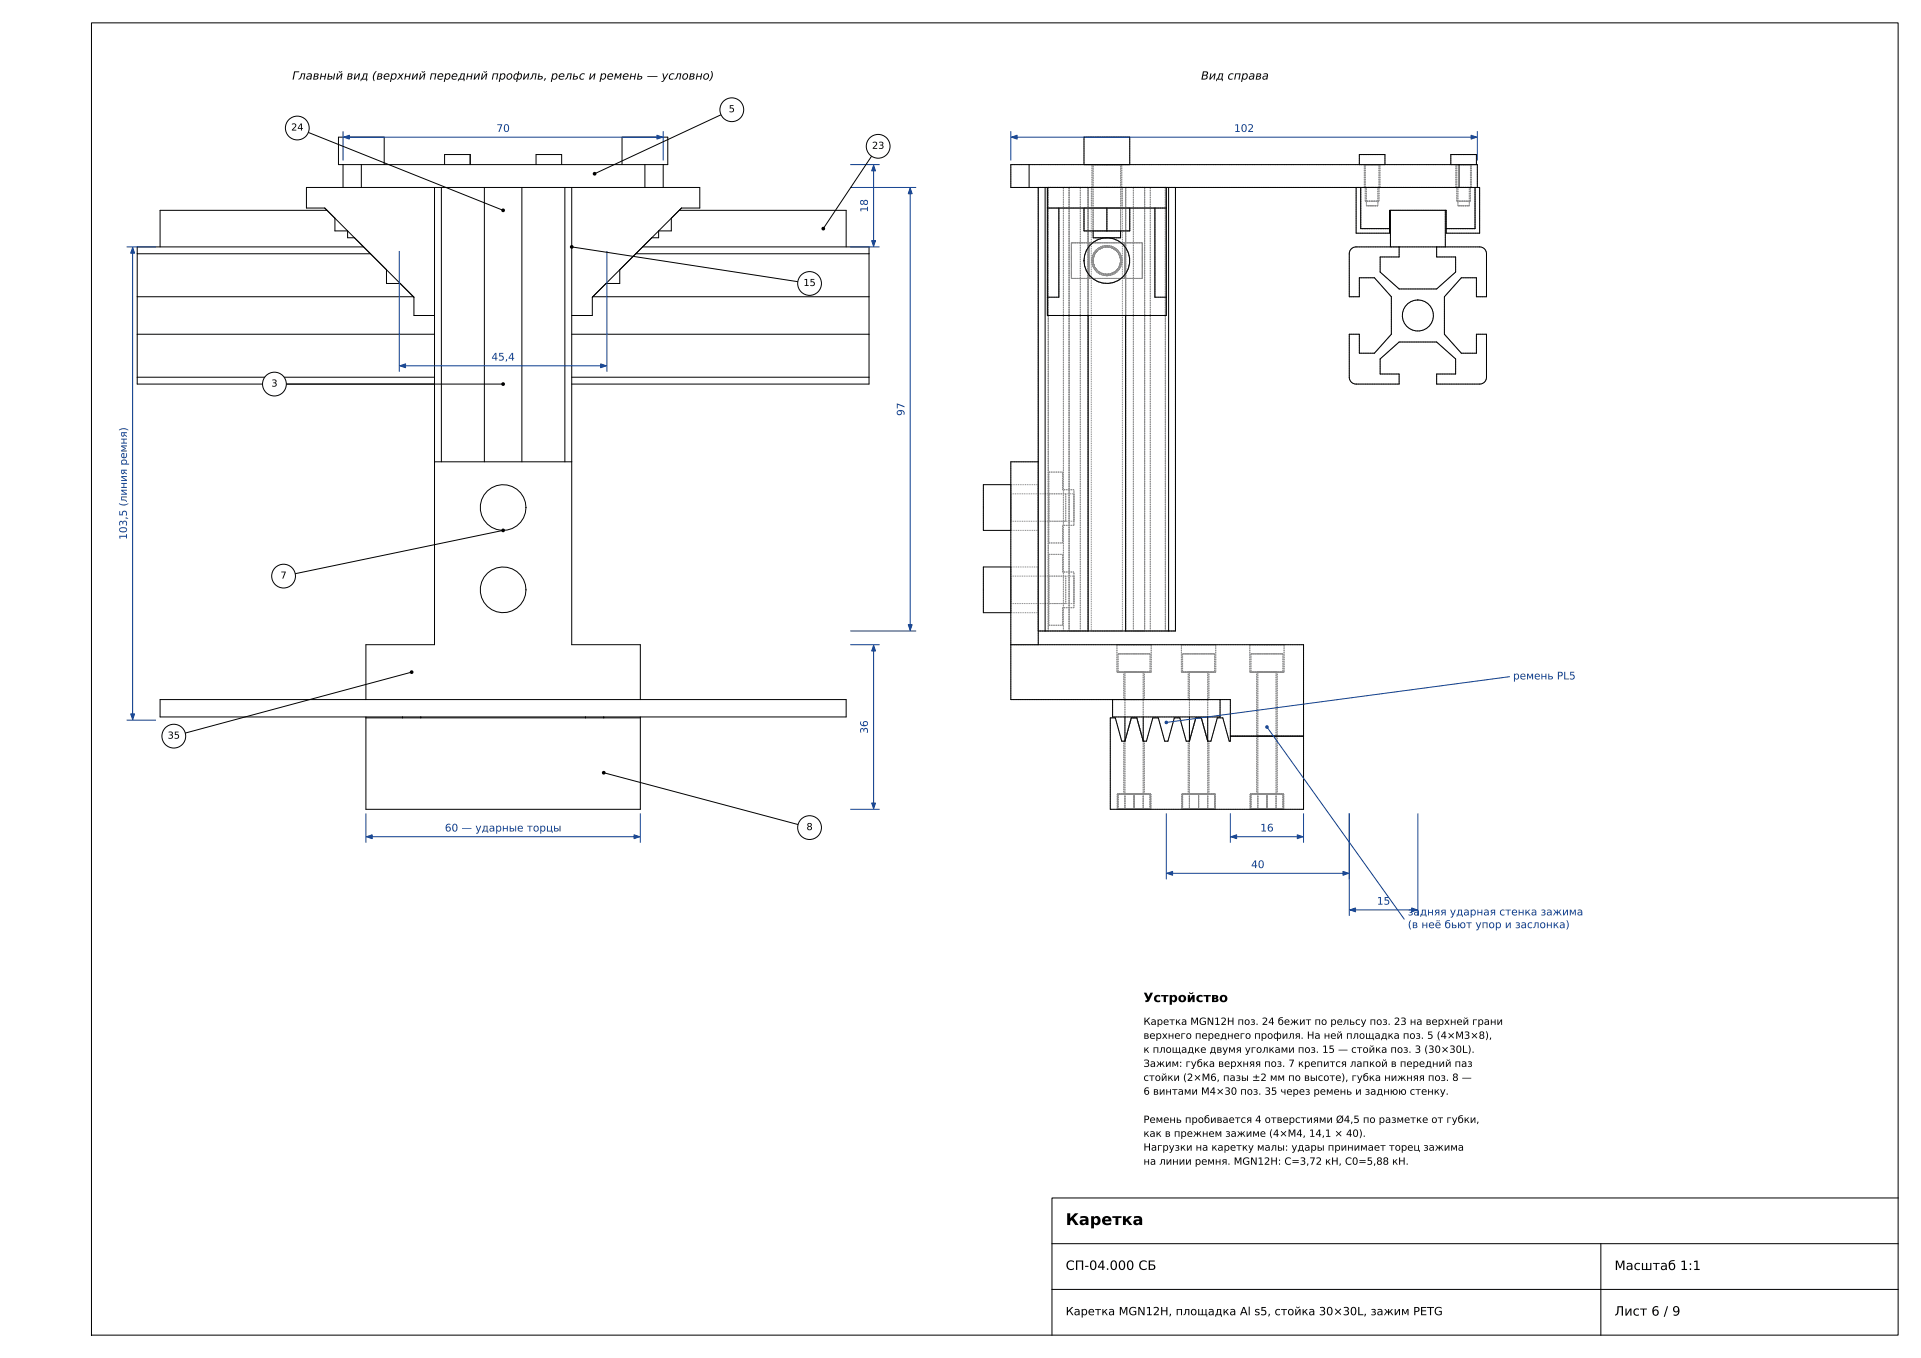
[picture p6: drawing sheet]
<svg xmlns="http://www.w3.org/2000/svg" width="420mm" height="297mm" viewBox="0 0 420 297" stroke-linecap="round" stroke-linejoin="round" font-family="sans-serif">
<g fill="none" stroke="#000" stroke-width=".22">
<path d="M20 5h395v287h-395zM75 36h4M75 36h-1v-6h10v6M75 36v5M79 36h62M79 36v5M97.2 36v-2.2h5.6v2.2M117.2 36v-2.2h5.6v2.2M136 36v-6h10v6h-1M141 36h4M141 36v5M145 36v5"/>
<path d="M160 24l-30 14M225 36h-4v5h4M225 36h94M225 36v5M237 30h10v6h-10zM297.2 36v-2.2h5.6v2.2M317.2 36v-2.2h5.6v2.2M319 36h4v5M319 36v5M30 55.5v27M30 55.5h51M71 45.5l2.2 2.2v2.8h2.8v1.5h1.5"/>
<path d="M71 45.5l19.5 19.5v4h4.5M71.5 46h-36.5v8M75 41h4M75 41h-8v4.5h4M79 41h62M79.5 54h-49.5v1.5M84.5 59v3h3M95 41v100h-15v12M96.5 41v60M105.9 41v60M114.1 41v60M123.5 41v60"/>
<path d="M125 41v100h15v12M135.5 59v3h-3M139 55.5h51M140.5 54h49.5v1.5M141 41h4M145 41h8v4.5h-4l-19.5 19.5v4h-4.5M146.8 47.7v2.8h-2.8v1.5h-1.5M148.5 46h36.5v8M190 55.5v27M225 41h94M227 41v100M228.5 41v97"/>
<path d="M229 45.5h26M229 41v28h26v-28M231.5 45.5v19.5h-2.5M237 45.5v5h10v-5M239 50.5v1.5h6v-1.5M242 45.5v5M252.5 45.5v19.5h2.5M255.5 41v97M257 41v97h-1.5M295.5 54.4l1-.4h27l.6 .1 .5 .4 .4 .9v9.5h-2.2v-4.2h-3.3l-3.7 4.2v8.2l3.7 4.2h3.3v-4.2h2.2v9.5l-.5 1-.9 .4h-9.5v-2.2h4.1v-3.3l-4.1-3.7h-8.2l-4.2 3.7v3.3h4.2v2.2h-9.5l-1-.5-.4-.9v-9.5h2.2v4.2h3.3l3.7-4.2v-8.2l-3.7-4.2h-3.3v4.2h-2.2v-9.5zM296.5 41v10h7.3v-5h12.4v5h7.3v-10h-.5M297.5 41v9h6.3"/>
<path d="M304 46v8M305.9 54v2.2h-4.2v3.3l4.2 3.7h8.2l4.1-3.7v-3.3h-4.1v-2.2M316 46v8M319 41h4M322.5 41v9h-6.3M30 73.1h65M30 64.9h60.4M125 73.1h65M129.6 64.9h60.4M237.9 69v69M246.1 69v69M30 82.5v1.5h65"/>
<path d="M30 82.5h65M125 82.5h65M190 82.5v1.5h-65M95 101h30M221 106h-6v10h6M227 101h-6v52h48v9.1h-.2l-1.4-5.1h-1.3l-1.4 5.1h-.7M221 124h-6v10h6M227 138h1.5M228.5 138h27M35 153h150v3.8h-150zM80 156.8v20.2h60v-20.2M80 157h60"/>
<path d="M88 156.8v.2M92 156.8v.2M128 156.8v.2M132 156.8v.2M221 141h64v36h-42.3v-20h1.1l1.4 5.1h.7M243.3 153v3.8h23.4v-3.8M245.9 156.8v5.3M250 156.8v5.3M260 156.8v5.3M264 156.8v5.3M245.9 162.1l1.4-5.1h1.3l1.4 5.1M250 162.1h.7l1.3-5.1h1.3l1.4 5.1h.7l1.4-5.1h1.1l1.4 5.1h.7"/>
<path d="M260 162.1l1.4-5.1h1.3l1.3 5.1M269 161h16M230 272h185M350 272v20M415 262h-185v30M230 282h185"/>
<circle cx="242" cy="57" r="5"/>
<circle cx="310" cy="69" r="3.4"/>
<circle cx="110" cy="111" r="5"/>
<circle cx="110" cy="129" r="5"/>
</g>
<g fill="none" stroke="#8a8a8a" stroke-width=".22" stroke-dasharray=".2 .2" stroke-linecap="butt">
<path d="M225 36h-4M237 36h5M237 30h5M237 30v6M238.8 36h6.4M238.8 36v5M239 36h3M242 36h-3.2M242 36h3M242 36h5M242 30h5M245 36h-6"/>
<path d="M245.2 36h-3.2M245.2 36v5M247 36h-10M247 30h-10M247 30v6M297.2 36h2.8M297.2 33.8h2.8M297.2 33.8v2.2M298.3 36h3.4M298.3 36v5M298.5 36h1.5M300 36h-1.7"/>
<path d="M300 36h2.8M300 33.8h2.8M300 36h1.5M301.5 36h-3M301.7 36h-1.7M301.7 36v5M302.8 36h-5.6M302.8 33.8h-5.6M302.8 33.8v2.2M317.2 36h2.8M317.2 33.8h2.8M317.2 33.8v2.2"/>
<path d="M318.3 36h3.4M318.3 36v5M318.5 36h1.5M319 36h-94M319 36h4M320 36h-1.7M320 36h2.8M320 33.8h2.8M320 36h1.5M321.5 36h-3M321.7 36h-1.7M321.7 36v5"/>
<path d="M322.8 36h-5.6M322.8 33.8h-5.6M322.8 33.8v2.2M221 41v-5M225 41h-4M227 41v97M227 41h1.5M227 41h2.2M228.5 41h9.4M229 41h26M229 45.5h2.5M229 41v28"/>
<path d="M229 41v4.5M229 45.5v19.5M229.2 41h-2.2M229.2 41h3.3M231.5 45.5h21M231.5 45.5h-2.5M231.5 45.5v19.5M232.5 41h-3.3M232.5 41h3.7M233.8 41h4.1M234.2 53.1h15.6M234.2 53.1v7.8"/>
<path d="M236.2 41h-3.7M237 50.5v-5M237 45.5h5M237 57a5 5 0 0 0 7.2 4.5 5 5 0 0 0 .9-8.4 5 5 0 0 0-8 2.7l-.1 1.2M237 50.5h5M237 57a5 5 0 0 1 7.2-4.5 5 5 0 0 1 .9 8.4 5 5 0 0 1-8-2.7l-.1-1.2M237.9 41h-9.4M237.9 41h-4.1M237.9 41h8.2M237.9 41v28M238.1 53.1h-3.9M238.1 53.1v7.8"/>
<path d="M238.6 41h3.4M238.6 41v97M238.7 41h3.3M238.7 45.5h3.3M238.7 41h6.6M238.7 45.5h6.6M238.7 45.5v-4.5M238.8 41h6.4M239 50.5h3M239 45.5h3M239 57a3 3 0 0 0 4.3 2.7 3 3 0 0 0 .6-5 3 3 0 0 0-4.8 1.6l-.1 .7M239 52h3"/>
<path d="M239 57a3 3 0 0 1 4.3-2.7 3 3 0 0 1 .6 5 3 3 0 0 1-4.8-1.6l-.1-.7M239 50.5v-14.5M239 45.5v5M239 52v-16M242 41h-3.2M242 41h3.4M242 41h3.3M242 45.5h3.3M242 45.5h5M242 50.5v-5M242 50.5h-5M242 45.5h-5"/>
<path d="M242 50.5h3M242 45.5h3M242 41h-3.3M242 45.5h-3.3M242 52h3M242 50.5h5M245 52h-6M245 50.5h-6M245 45.5h-6M245 50.5v-14.5M245 45.5v5M245 52v-16"/>
<path d="M245.2 41h-3.2M245.3 41h-6.6M245.3 45.5h-6.6M245.3 41h-3.3M245.3 45.5h-3.3M245.3 45.5v-4.5M245.4 41h-6.8M245.4 41v97M245.9 53.1h-7.8M245.9 53.1v7.8M246.1 41h4.1M246.1 41h-8.2"/>
<path d="M246.1 41h9.4M246.1 41v97M247 50.5v-5M247 50.5h-5M247 45.5h-5M247.8 41h3.7M249.8 53.1v7.8M249.8 53.1h-3.9M250.2 41h-4.1M251.5 41h-3.7M251.5 41h3.3M252.5 45.5h-21"/>
<path d="M252.5 45.5h2.5M252.5 45.5v19.5M254.8 41h-3.3M254.8 41h2.2M255 41h-26M255 41v28M255 41v4.5M255 45.5v19.5M255 45.5h-26M255 45.5h-2.5M255.5 41h-9.4M255.5 41h1.5"/>
<path d="M257 41h-1.5M257 41h-2.2M257 41v97M295 55.5v9.4M296.5 51v-10M296.5 54l-1 .4-.4 .5-.1 .6M297.5 41h-1M297.5 50v-9M298.3 41h3.4M298.5 44h1.5M298.5 44v-8M298.8 41h2.5"/>
<path d="M298.8 45h2.5M298.8 41v4M300 41h-1.2M300 45h-1.2M300 41h-1.7M300 44h1.5M301.3 41h-1.3M301.3 45h-1.3M301.3 41v4M301.5 44h-3M301.5 44v-8M301.7 41h-1.7"/>
<path d="M301.7 59.5l4.2 3.7M301.7 56.2v3.3M303.8 50h-6.3M303.8 50v1M303.8 51h-7.3M303.8 46v4M304 54v-8M305.9 56.2h-4.2M305.9 54v2.2M305.9 54h-9.4M305.9 54h-1.9M314.1 56.2v-2.2"/>
<path d="M316 46h-12M316 54h-12M316 54v-8M316 54h-1.9M316.2 50v1M316.2 46v4M316.2 46h-12.4M318.2 56.2h-4.1M318.2 59.5v-3.3M318.3 41h3.4M318.5 44h1.5M318.5 44v-8"/>
<path d="M318.8 41h2.5M318.8 45h2.5M318.8 41v4M319 41h-94M319 41h4M320 41h-1.2M320 45h-1.2M320 41h-1.7M320 44h1.5M321.3 41h-1.3M321.3 45h-1.3M321.3 41v4"/>
<path d="M321.5 44h-3M321.5 44v-8M321.7 41h-1.7M322.5 41h-25M322.5 50h-6.3M322.5 50v-9M323 41h-.5M323 41v-5M323.5 41h-1M323.5 51v-10M323.5 51h-7.3M323.5 54h-9.4"/>
<path d="M325 55.5l-.1-.6-.4-.5-1-.4M229 69v-28M229 69h26M229 65v4M231.5 65v-19.5M231.5 65h-2.5M234.2 60.9h15.6M234.2 60.9v-7.8M238.1 60.9h-3.9M238.1 60.9v-7.8M242 60.3a3.3 3.3 0 0 0 3-4.7 3.3 3.3 0 0 0-5.6-.7 3.3 3.3 0 0 0 1.8 5.3l.8 .1M242 60.3a3.3 3.3 0 0 1-3-4.7 3.3 3.3 0 0 1 5.6-.7 3.3 3.3 0 0 1-1.8 5.3l-.8 .1"/>
<path d="M245.9 60.9h-7.8M245.9 60.9v-7.8M246.1 69v-28M249.8 60.9h-3.9M249.8 60.9v-7.8M252.5 65v-19.5M255 69v-28M255 69h-26M255 65v4M255 65h-2.5M295 73.1v9.4M295 73.1h2.2"/>
<path d="M297.2 73.1v4.2M297.2 77.3h3.3M297.2 60.7v4.2M297.2 64.9h-2.2M300.5 77.3l3.7-4.2M300.5 60.7h-3.3M301.7 78.5v3.3M304.2 73.1v-8.2M304.2 64.9l-3.7-4.2M305.9 74.8l-4.2 3.7M305.9 63.2h8.2M310 65.6a3.4 3.4 0 0 0-3.1 4.9 3.4 3.4 0 0 0 5.7 .6 3.4 3.4 0 0 0-1.8-5.4l-.8-.1"/>
<path d="M314.1 74.8h-8.2M314.1 63.2l4.1-3.7M315.8 73.1l3.7 4.2M315.8 64.9v8.2M318.2 78.5l-4.1-3.7M319.5 77.3h3.3M319.5 60.7l-3.7 4.2M322.8 73.1h2.2M322.8 77.3v-4.2M322.8 60.7h-3.3M322.8 64.9v-4.2M325 64.9h-2.2"/>
<path d="M325 64.9v-9.4M295 82.5l.1 .6 .4 .5 1 .4M296.5 84h9.4M301.7 81.8h4.2M305.9 81.8v2.2M314.1 84h9.4M314.1 84v-2.2M314.1 81.8h4.1M318.2 81.8v-3.3M325 82.5v-9.4M325 82.5l-.1 .6-.4 .5-1 .4M215 106v10"/>
<path d="M221 112.7v3.3M221 116v-3.3M221 109.3v3.4M221 109.3v-3.3M221 106v3.3M221 112.7v-3.4M221 111v-5M221 106v10M221 116v-5M221 111v-3M221 108v6M221 114v-3"/>
<path d="M221 116h6M221 106h6M227 112.7v3.3M227 116v-3.3M227 109.3v3.4M227 109.3v-3.3M227 106v3.3M227 112.7v-3.4M227 101h-6M229.3 103.3v15.4M229.3 108v6M229.3 114v-6"/>
<path d="M229.3 108h5.5M232.3 118.7h-3M232.3 118.7v-3.8M232.3 103.3h-3M232.3 107.1v-3.8M233 111v-3M233 108v6M233 114v-3M233 108h-12M233 114h-12M234.8 107.1h-2.5M234.8 114.9v-7.8"/>
<path d="M234.8 114.9h-2.5M234.8 108v6M234.8 114v-6M234.8 114h-5.5M215 124v10M221 130.7v3.3M221 134v-3.3M221 127.3v3.4M221 130.7v-3.4M221 127.3v-3.3M221 124v3.3M221 129v-5"/>
<path d="M221 124v10M221 134v-5M221 129v-3M221 126v6M221 132v-3M221 134h6M221 124h6M227 138v-97M227 138h1.5M227 138h2.2M227 138v-37M227 130.7v3.3"/>
<path d="M227 134v-3.3M227 127.3v3.4M227 130.7v-3.4M227 127.3v-3.3M227 124v3.3M229.2 138h-2.2M229.2 138h3.3M229.2 138v-97M229.3 121.3v15.4M229.3 126v6M229.3 132v-6M229.3 126h5.5"/>
<path d="M232.3 136.7h-3M232.3 136.7v-3.8M232.3 121.3h-3M232.3 125.1v-3.8M232.5 138h-3.3M232.5 138h3.7M232.5 138v-97M233 129v-3M233 126v6M233 132v-3M233 126h-12M233 132h-12"/>
<path d="M233.8 138h4.1M233.8 138v-97M234.8 125.1h-2.5M234.8 132.9v-7.8M234.8 132.9h-2.5M234.8 126v6M234.8 132v-6M234.8 132h-5.5M236.2 138h-3.7M236.2 138v-97M237.9 138h-9.4M237.9 138h-4.1"/>
<path d="M237.9 138h8.2M237.9 138v-97M238.6 138h3.4M242 138h3.4M245.4 138h-6.8M246.1 138h4.1M246.1 138v-97M247.8 138h3.7M247.8 138v-97M250.2 138h-4.1M250.2 138v-97M251.5 138h-3.7"/>
<path d="M251.5 138h3.3M251.5 138v-97M254.8 138h-3.3M254.8 138h2.2M254.8 138v-97M255.5 138h-9.4M257 138h-1.5M257 138h-2.2M257 138v-97M221 153v-12M221 141v-40M227 141h-6"/>
<path d="M227 141v-40M243.3 156.8v-3.8M243.8 157h-1.1M244.2 141h7.5M244.2 147h7.5M244.2 141v6M244.5 147h3.5M244.5 143h3.5M244.5 143v4M245.7 153h4.5M245.7 147h4.5M245.7 147v6"/>
<path d="M245.9 147h2.1M245.9 156.8v-9.8M247.3 157l-1.4 5.1M247.3 157h1.3M248 153h-2.3M248 141h-3.8M248 147h-2.3M248 147h-3.8M248 157h-.7M248 147h3.5M248 143h3.5M248 147h2"/>
<path d="M248.6 157h-1.3M248.6 157l1.4 5.1M248.6 157h-.6M250 147h-4.1M250 156.8v-9.8M250.2 153h-2.2M250.2 147h-2.2M250.2 147v6M251.5 147h-7M251.5 143h-7M251.5 143v4M251.7 141h-3.7"/>
<path d="M251.7 147h-3.7M251.7 141v6M252 157l-1.3 5.1M253.3 157h-1.3M256.8 157l-1.4 5.1M257.9 157h-1.1M258.3 141h7.5M258.3 147h7.5M258.3 141v6M258.6 147h3.5M258.6 143h3.5M258.6 143v4"/>
<path d="M259.8 153h4.5M259.8 147h4.5M259.8 147v6M260 147h2.1M260 156.8v-9.8M261.4 157l-1.4 5.1M261.4 157h1.3M262.1 153h-2.3M262.1 141h-3.8M262.1 147h-2.3M262.1 147h-3.8M262.1 157h-.7"/>
<path d="M262.1 147h3.5M262.1 143h3.5M262.1 147h1.9M262.7 157h-1.3M262.7 157l1.3 5.1M262.7 157h-.6M264 147h-4M264 156.8v-9.8M264.3 153h-2.2M264.3 147h-2.2M264.3 147v6M265.6 147h-7"/>
<path d="M265.6 143h-7M265.6 143v4M265.8 141h-3.7M265.8 147h-3.7M265.8 141v6M266.1 157l-1.4 5.1M266.7 153h-23.4M266.7 156.8h-23.4M266.7 156.8v-3.8M267.4 157h-1.3M269 153h-48M273.3 141h7.5"/>
<path d="M273.3 147h7.5M273.3 141v6M273.5 147h3.5M273.5 143h3.5M273.5 143v4M274.8 147h4.5M274.8 147v14M275 147h2M277 141h-3.7M277 147h-2.2M277 147h-3.7M277 147h3.5"/>
<path d="M277 143h3.5M277 147h2M279 147h-4M279.3 147h-2.3M279.3 147v14M280.5 147h-7M280.5 143h-7M280.5 143v4M280.8 141h-3.8M280.8 147h-3.8M280.8 141v6M285 141v20"/>
<path d="M285 141h-64M242.7 177v-20M244.3 177h3.7M244.3 177v-3.4M244.3 173.6h3.7M244.5 176.9v-3.2M244.5 176.9h3.5M244.5 173.7h3.5M245.2 162.1l-1.4-5.1M245.7 162.1h.2M245.7 173.6h4.5M245.7 162.1v11.5"/>
<path d="M245.9 162.1h-.7M245.9 162.1l1.4-5.1M245.9 162.1h-.2M245.9 177h2.1M245.9 176.9h2.1M245.9 173.7h2.1M245.9 177v-30M245.9 173.7v3.2M245.9 177v-14.9M248 177h3.6M248 177h-3.7M248 173.6h-3.7"/>
<path d="M248 177v-3.4M248 173.6h3.6M248 173.6h-2.3M248 177h2M248 176.9v-3.2M248 176.9h3.5M248 173.7h3.5M248 176.9h-3.5M248 173.7h-3.5M248 176.9h2M248 173.7h2M250 162.1l-1.4-5.1"/>
<path d="M250 162.1h.2M250 177h-4.1M250 176.9h-4.1M250 173.7h-4.1M250 177v-30M250 173.7v3.2M250 177v-14.9M250.2 162.1h-.2M250.2 173.6h-2.2M250.2 162.1v11.5M250.7 162.1h-.7M251.5 176.9v-3.2"/>
<path d="M251.5 176.9h-3.5M251.5 173.7h-3.5M251.6 177h-3.6M251.6 173.6h-3.6M251.6 177v-3.4M254.7 162.1l-1.4-5.1M255.4 162.1h-.7M258.4 177h3.7M258.4 177v-3.4M258.4 173.6h3.7M258.6 176.9v-3.2M258.6 176.9h3.5"/>
<path d="M258.6 173.7h3.5M259.3 162.1l-1.4-5.1M259.8 162.1h.2M259.8 173.6h4.5M259.8 162.1v11.5M260 162.1h-.7M260 162.1l1.4-5.1M260 162.1h-.2M260 177h2.1M260 176.9h2.1M260 173.7h2.1M260 177v-30"/>
<path d="M260 173.7v3.2M260 177v-14.9M262.1 177h3.6M262.1 177h-3.7M262.1 173.6h-3.7M262.1 177v-3.4M262.1 173.6h3.6M262.1 173.6h-2.3M262.1 177h1.9M262.1 176.9v-3.2M262.1 176.9h3.5M262.1 173.7h3.5"/>
<path d="M262.1 176.9h-3.5M262.1 173.7h-3.5M262.1 176.9h1.9M262.1 173.7h1.9M264 162.1l-1.3-5.1M264 162.1h.3M264 177h-4M264 176.9h-4M264 173.7h-4M264 177v-30M264 173.7v3.2M264 177v-14.9"/>
<path d="M264.3 162.1h-.3M264.3 173.6h-2.2M264.3 162.1v11.5M264.7 162.1h-.7M265.6 176.9v-3.2M265.6 176.9h-3.5M265.6 173.7h-3.5M265.7 177h-3.6M265.7 173.6h-3.6M265.7 177v-3.4M268.8 162.1l-1.4-5.1M269 161v-8"/>
<path d="M269 162.1v-1.1M269 162.1h-.2M273.4 177h3.6M273.4 177v-3.4M273.4 173.6h3.6M273.5 176.9v-3.2M273.5 176.9h3.5M273.5 173.7h3.5M274.8 161h4.5M274.8 173.6h4.5M274.8 161v12.6M275 177h2"/>
<path d="M275 176.9h2M275 173.7h2M275 177v-30M275 173.7v3.2M277 161h-2.2M277 177h3.7M277 177h-3.6M277 173.6h-3.6M277 177v-3.4M277 173.6h3.7M277 173.6h-2.2M277 177h2"/>
<path d="M277 176.9v-3.2M277 176.9h3.5M277 173.7h3.5M277 176.9h-3.5M277 173.7h-3.5M277 176.9h2M277 173.7h2M279 177h-4M279 176.9h-4M279 173.7h-4M279 177v-30M279 173.7v3.2"/>
<path d="M279.3 161h-2.3M279.3 173.6h-2.3M279.3 161v12.6M280.5 176.9v-3.2M280.5 176.9h-3.5M280.5 173.7h-3.5M280.7 177h-3.7M280.7 173.6h-3.7M280.7 177v-3.4M285 161h-16M285 177h-42.3M285 161v16"/>
</g>
<g fill="none" stroke="#0b3d91" stroke-width=".22">
<path d="M75 28.8v6.2M75.1 30h69.8M145 28.8v6.2M186 36h6.2M191 36.1v17.8M221 28.8v6.2M221.1 30h101.8M323 28.8v6.2M27.8 54h6.2M29 54.1v103.3M87.3 55v26.2M132.7 55v26.2"/>
<path d="M186 54h6.2M186 41h14.2M199 41.1v96.8M87.4 80h45.2M186 138h14.2M27.8 157.5h6.2M186 141h6.2M191 141.1v35.8M277 159l30 42M330 148l-75 10M80 178v6.2M140 178v6.2"/>
<path d="M186 177h6.2M255 178v14.2M269 178v6.2M285 178v6.2M295 178v22.2M310 178v22.2M80.1 183h59.8M255.1 191h39.8M269.1 183h15.8M295.1 199h14.8"/>
</g>
<g fill="#0b3d91" stroke="#0b3d91" stroke-width=".22">
<path d="M143.6 29.6l1.3 .4-1.3 .4z"/>
<path d="M75.1 30l1.3-.4v.8z"/>
<path d="M138.6 182.6l1.3 .4-1.3 .4z"/>
<path d="M80.1 183l1.3-.4v.8z"/>
<path d="M131.3 79.6l1.3 .4-1.3 .4z"/>
<path d="M87.4 80l1.3-.4v.8z"/>
<path d="M191 36.1l.4 1.3h-.8z"/>
<path d="M190.6 52.6h.8l-.4 1.3z"/>
<path d="M199 41.1l.4 1.3h-.8z"/>
<path d="M198.6 136.6h.8l-.4 1.3z"/>
<path d="M191 141.1l.4 1.3h-.8z"/>
<path d="M190.6 175.6h.8l-.4 1.3z"/>
<path d="M29 54.1l.4 1.3h-.8z"/>
<path d="M28.6 156.1h.8l-.4 1.3z"/>
<path d="M221.1 30l1.3-.4v.8z"/>
<path d="M321.6 29.6l1.3 .4-1.3 .4z"/>
<path d="M269.1 183l1.3-.4v.8z"/>
<path d="M283.6 182.6l1.3 .4-1.3 .4z"/>
<path d="M255.1 191l1.3-.4v.8z"/>
<path d="M293.6 190.6l1.3 .4-1.3 .4z"/>
<path d="M295.1 199l1.3-.4v.8z"/>
<path d="M308.6 198.6l1.3 .4-1.3 .4z"/>
</g>
<g fill="#0b3d91" stroke="#0b3d91" stroke-width=".35">
<circle cx="255" cy="158" r=".21"/>
<circle cx="277" cy="159" r=".21"/>
</g>
<circle cx="130" cy="38" r=".23" fill="#000" stroke="#000" stroke-width=".35"/>
<circle cx="160" cy="24" r="2.6" fill="#fff" stroke="#000" stroke-width=".22"/>
<path d="M65 28l45 18" fill="none" stroke="#000" stroke-width=".22"/>
<circle cx="110" cy="46" r=".23" fill="#000" stroke="#000" stroke-width=".35"/>
<circle cx="65" cy="28" r="2.6" fill="#fff" stroke="#000" stroke-width=".22"/>
<path d="M60 84h50" fill="none" stroke="#000" stroke-width=".22"/>
<circle cx="110" cy="84" r=".23" fill="#000" stroke="#000" stroke-width=".35"/>
<circle cx="60" cy="84" r="2.6" fill="#fff" stroke="#000" stroke-width=".22"/>
<path d="M125 54l52 8" fill="none" stroke="#000" stroke-width=".22"/>
<circle cx="125" cy="54" r=".23" fill="#000" stroke="#000" stroke-width=".35"/>
<circle cx="177" cy="62" r="2.6" fill="#fff" stroke="#000" stroke-width=".22"/>
<path d="M110 116l-48 10" fill="none" stroke="#000" stroke-width=".22"/>
<circle cx="110" cy="116" r=".23" fill="#000" stroke="#000" stroke-width=".35"/>
<circle cx="62" cy="126" r="2.6" fill="#fff" stroke="#000" stroke-width=".22"/>
<path d="M132 169l45 12" fill="none" stroke="#000" stroke-width=".22"/>
<circle cx="132" cy="169" r=".23" fill="#000" stroke="#000" stroke-width=".35"/>
<circle cx="177" cy="181" r="2.6" fill="#fff" stroke="#000" stroke-width=".22"/>
<path d="M90 147l-52 14" fill="none" stroke="#000" stroke-width=".22"/>
<circle cx="90" cy="147" r=".23" fill="#000" stroke="#000" stroke-width=".35"/>
<circle cx="38" cy="161" r="2.6" fill="#fff" stroke="#000" stroke-width=".22"/>
<path d="M192 32l-12 18" fill="none" stroke="#000" stroke-width=".22"/>
<circle cx="180" cy="50" r=".23" fill="#000" stroke="#000" stroke-width=".35"/>
<circle cx="192" cy="32" r="2.6" fill="#fff" stroke="#000" stroke-width=".22"/>
<text font-size="3.5" x="233" y="267.9">Каретка</text>
<g font-size="2.8">
<text x="250" y="219.2">Устройство</text>
<text x="233" y="277.7">СП-04.000 СБ</text>
<text x="353" y="277.8">Масштаб 1:1</text>
<text x="353" y="287.7">Лист 6 / 9</text>
</g>
<g font-size="2.5">
<text x="63.9" y="17.4">Главный вид (верхний передний профиль, рельс и ремень — условно)</text>
<text x="262.6" y="17.4">Вид справа</text>
<text x="233" y="287.6">Каретка MGN12H, площадка Al s5, стойка 30×30L, зажим PETG</text>
</g>
<g font-size="2.3" fill="#0b3d91">
<text x="108.5" y="28.8">70</text>
<text x="269.8" y="28.8">102</text>
<text x="189.7" y="46.5" transform="rotate(-90 189.7 46.5)">18</text>
<text x="107.4" y="78.8">45,4</text>
<text x="197.7" y="91" transform="rotate(-90 197.7 91)">97</text>
<text x="27.7" y="118.1" transform="rotate(-90 27.7 118.1)">103,5 (линия ремня)</text>
<text x="330.8" y="148.6">ремень PL5</text>
<text x="189.7" y="160.5" transform="rotate(-90 189.7 160.5)">36</text>
<text x="97.3" y="181.8">60 — ударные торцы</text>
<text x="275.5" y="181.8">16</text>
<text x="273.5" y="189.8">40</text>
<text x="301" y="197.8">15</text>
<text x="307.8" y="200.2">задняя ударная стенка зажима</text>
<text x="307.8" y="203">(в неё бьют упор и заслонка)</text>
</g>
<g font-size="2.2">
<text x="250" y="224.2">Каретка MGN12H поз. 24 бежит по рельсу поз. 23 на верхней грани</text>
<text x="250" y="227.2">верхнего переднего профиля. На ней площадка поз. 5 (4×М3×8),</text>
<text x="250" y="230.3">к площадке двумя уголками поз. 15 — стойка поз. 3 (30×30L).</text>
<text x="250" y="233.3">Зажим: губка верхняя поз. 7 крепится лапкой в передний паз</text>
<text x="250" y="236.4">стойки (2×М6, пазы ±2 мм по высоте), губка нижняя поз. 8 —</text>
<text x="250" y="239.4">6 винтами М4×30 поз. 35 через ремень и заднюю стенку.</text>
<text x="250" y="245.6">Ремень пробивается 4 отверстиями Ø4,5 по разметке от губки,</text>
<text x="250" y="248.6">как в прежнем зажиме (4×М4, 14,1 × 40).</text>
<text x="250" y="251.7">Нагрузки на каретку малы: удары принимает торец зажима</text>
<text x="250" y="254.7">на линии ремня. MGN12H: C=3,72 кН, C0=5,88 кН.</text>
</g>
<g font-size="2.1">
<text x="63.7" y="28.5">24</text>
<text x="159.3" y="24.5">5</text>
<text x="190.7" y="32.5">23</text>
<text x="175.7" y="62.5">15</text>
<text x="59.3" y="84.5">3</text>
<text x="61.3" y="126.5">7</text>
<text x="36.7" y="161.5">35</text>
<text x="176.3" y="181.5">8</text>
</g>
</svg>
